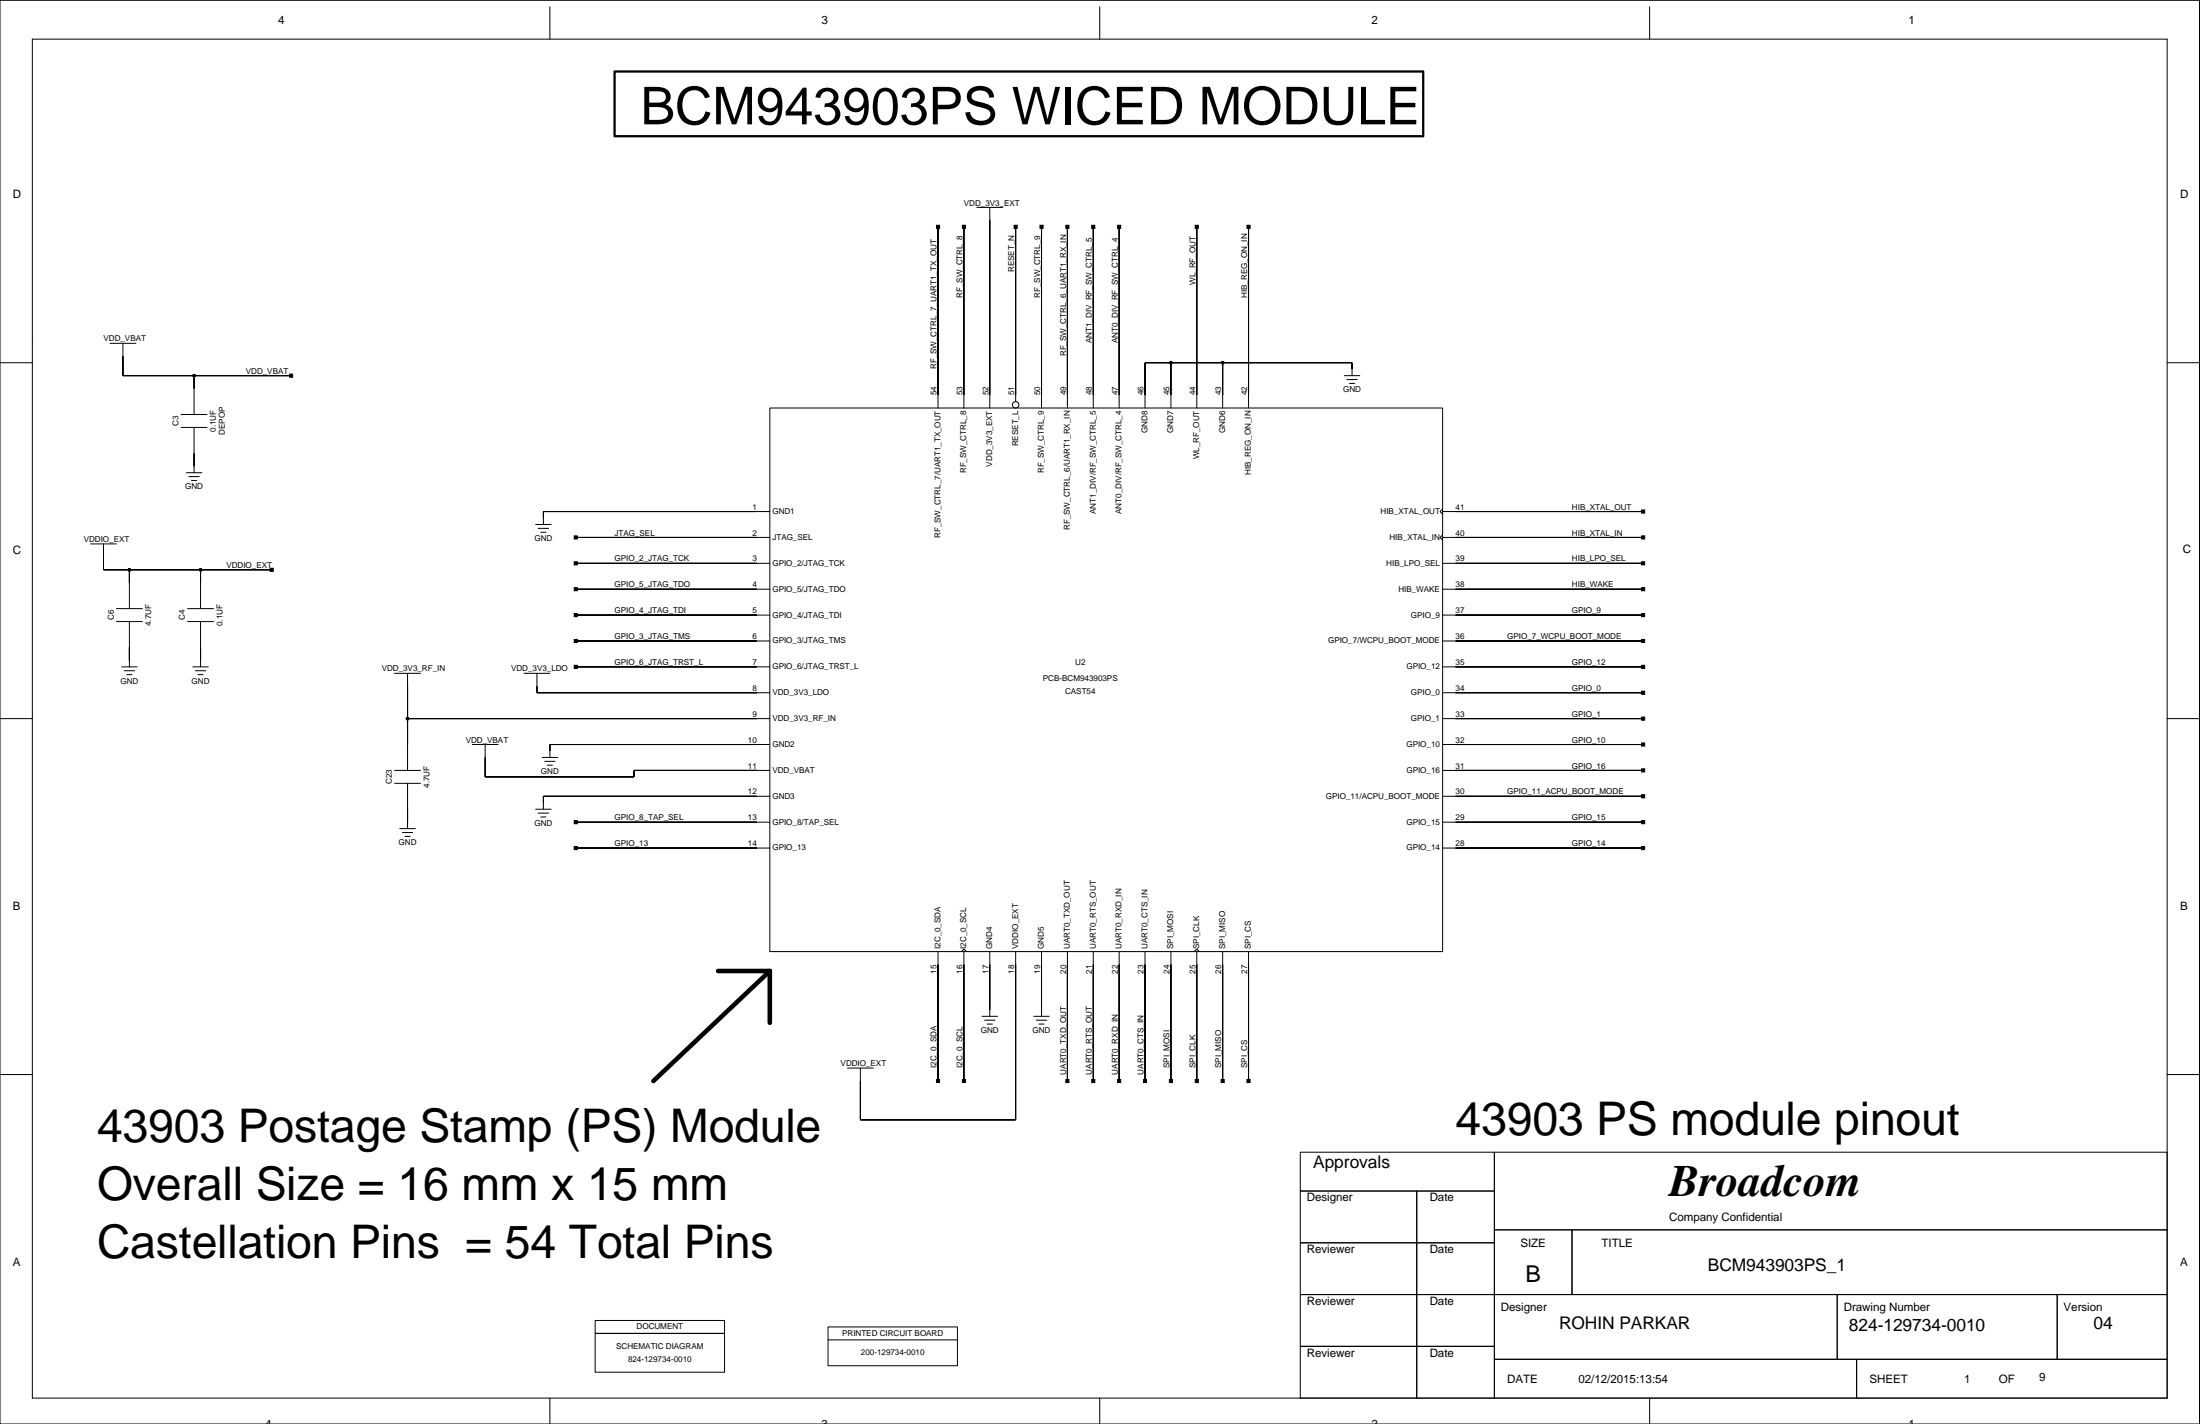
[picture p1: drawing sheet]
<svg xmlns="http://www.w3.org/2000/svg" width="432mm" height="279mm" viewBox="0 0 432 279" stroke-linecap="round" stroke-linejoin="round" font-family="sans-serif">
<g fill="none" stroke="#000" stroke-width=".2">
<path d="M0 .1h431.7v279.3h-431.7zM6.3 7.7h419.1v266.6h-419.1zM107.9 1.3v6.4M215.9 1.3v6.4M323.8 1.3v6.4M184.1 44.5v35.6M189.2 44.5v35.6M191.7 40.7h5.1M194.3 40.7v39.4M199.3 44.5v34.3M204.4 44.5v35.6M209.5 44.5v35.6"/>
<path d="M214.6 44.5v35.6M219.7 44.5v35.6M234.9 44.5v35.6M245.1 44.5v35.6M0 71.2h6.3M21.6 67.4h5.1M24.1 67.4v6.3h33M38.1 73.7v7.6M229.8 71.2v8.9M240 71.2v8.9M263.8 73.7h3.1M264.4 74.5h2"/>
<path d="M264.9 75.2h1M265.4 73.7v-2.5h-40.7v8.9M425.4 71.2h6.3M35.6 83.9h5M35.6 81.3h5M36.6 92.8h3M37.1 93.5h2M37.6 94.3h1M38.1 83.9v8.9M151.1 80.1h132v106.6h-132zM283.1 99.9l-.5 .5 .5 .5M17.8 106.7h5.1"/>
<path d="M20.3 106.7v5.1h33M22.9 119.4h5M24.1 108h.1M25.4 111.8v7.6M36.8 119.4h5.1M39.4 111.8v7.6M105.1 102.9h3.1M105.6 103.7h2.1M106.1 104.4h1.1M113 110.5h38.1M113 115.6h38.1M113 105.4h38.1"/>
<path d="M151.1 100.4h-44.4v2.5M283.1 104.9l-.5 .5 .5 .6M283.1 110.5h39.4M283.1 115.6h39.4M283.1 100.4h39.4M283.1 105.4h39.4M22.9 122h5M23.9 130.8h3M24.4 131.6h2M24.9 132.4h1M25.4 122v8.8M36.8 122h5.1"/>
<path d="M37.8 130.8h3.1M38.3 131.6h2.1M38.9 132.4h1M39.4 122v8.8M77.5 132.1h5M80 132.1v19.1M102.8 132.1h5.1M105.4 132.1v3.8h45.7M113 130.8h38.1M113 125.8h38.1M113 120.7h38.1M283.1 130.8h39.4"/>
<path d="M283.1 125.8h39.4M283.1 120.7h39.4M283.1 135.9h39.4M0 141h6.3M77.5 151.2h5M77.5 153.7h5M80 141h71.1M80 153.7v8.9M92.7 146.1h5.1M95.2 146.1v6.3h29.2v-1.2h26.7M105.1 158.8h3.1M105.6 159.5h2.1"/>
<path d="M106.4 148.6h3M106.9 149.4h2M107.4 150.1h1M151.1 146.1h-43.2v2.5M151.1 156.2h-44.4v2.6M283.1 141h39.4M283.1 146.1h39.4M283.1 151.2h39.4M283.1 156.2h39.4M425.4 141h6.3M78.5 162.6h3M79 163.3h2"/>
<path d="M79.5 164.1h1M106.1 160.3h1.1M113 166.4h38.1M113 161.3h38.1M283.1 166.4h39.4M283.1 161.3h39.4M184.1 186.7v25.4M188.7 186.7l.5-.5 .5 .5M189.2 186.7v25.4M192.7 199.4h3.1M194.3 186.7v12.7M199.3 186.7v33h-30.4v-10.1"/>
<path d="M202.9 199.4h3M204.4 186.7v12.7M209.5 186.7v25.4M214.6 186.7v25.4M219.7 186.7v25.4M224.7 186.7v25.4M229.8 186.7v25.4M234.4 186.7l.5-.5 .5 .5M234.9 186.7v25.4M240 186.7v25.4M245.1 186.7v25.4M0 210.8h6.3"/>
<path d="M166.3 209.6h5.1M193.2 200.2h2.1M193.8 200.9h1M203.4 200.2h2M203.9 200.9h1M425.4 210.8h6.3M255.2 226.1h38.1v7.6h-38.1zM255.2 233.7h22.9v10.1h-22.9zM278.1 233.7h15.2v10.1h-15.2zM293.3 226.1h132.1v15.2h-132.1zM116.8 259.1h25.4v2.5h-25.4zM255.2 243.8h22.9v10.2h-22.9z"/>
<path d="M255.2 254h22.9v10.2h-22.9zM278.1 243.8h15.2v10.2h-15.2zM278.1 254h15.2v10.2h-15.2zM293.3 241.3h15.2v12.7h-15.2zM293.3 254h67.3v12.7h-67.3zM308.5 241.3h116.9v12.7h-116.9zM360.6 254h43.2v12.7h-43.2zM403.8 254h21.6v12.7h-21.6zM107.9 274.3v5.1M116.8 261.6h25.4v7.6h-25.4zM162.5 262.9h25.4zM162.5 260.4h25.4v7.6h-25.4z"/>
<path d="M215.9 274.3v5.1M255.2 264.2h22.9v10.1h-22.9zM278.1 264.2h15.2v10.1h-15.2zM293.3 266.7h71.1v7.6h-71.1zM323.8 274.3v5.1M364.4 266.7h61v7.6h-61z"/>
<circle cx="38.1" cy="73.7" r=".25"/>
<circle cx="199.3" cy="79.4" r=".63"/>
<circle cx="229.8" cy="71.2" r=".25"/>
<circle cx="240" cy="71.2" r=".25"/>
<circle cx="25.4" cy="111.8" r=".25"/>
<circle cx="39.4" cy="111.8" r=".25"/>
<circle cx="80" cy="141" r=".25"/>
</g>
<g fill="#000" stroke="#000" stroke-width=".2">
<path d="M183.8 44.2h.6v.6h-.6z" fill-rule="evenodd"/>
<path d="M184.1 44.5v33z" fill-rule="evenodd"/>
<path d="M188.9 44.2h.6v.6h-.6z" fill-rule="evenodd"/>
<path d="M189.2 44.5v33z" fill-rule="evenodd"/>
<path d="M194.3 43.2v34.3z" fill-rule="evenodd"/>
<path d="M199 44.2h.6v.6h-.6z" fill-rule="evenodd"/>
<path d="M199.3 44.5v33z" fill-rule="evenodd"/>
<path d="M204.1 44.2h.6v.6h-.6z" fill-rule="evenodd"/>
<path d="M204.4 44.5v33z" fill-rule="evenodd"/>
<path d="M209.2 44.2h.6v.6h-.6z" fill-rule="evenodd"/>
<path d="M209.5 44.5v33z" fill-rule="evenodd"/>
<path d="M214.3 44.2h.6v.6h-.6z" fill-rule="evenodd"/>
<path d="M214.6 44.5v33z" fill-rule="evenodd"/>
<path d="M219.4 44.2h.6v.6h-.6z" fill-rule="evenodd"/>
<path d="M219.7 44.5v33z" fill-rule="evenodd"/>
<path d="M234.6 44.2h.6v.6h-.6z" fill-rule="evenodd"/>
<path d="M234.9 44.5v33z" fill-rule="evenodd"/>
<path d="M244.8 44.2h.6v.6h-.6z" fill-rule="evenodd"/>
<path d="M245.1 44.5v33z" fill-rule="evenodd"/>
<path d="M24.1 69.9v3.8z" fill-rule="evenodd"/>
<path d="M38.1 73.7v2.5z" fill-rule="evenodd"/>
<path d="M24.1 73.7h14z" fill-rule="evenodd"/>
<path d="M56.8 73.4h.6v.6h-.6z" fill-rule="evenodd"/>
<path d="M38.1 73.7h19z" fill-rule="evenodd"/>
<path d="M224.7 71.2v6.3z" fill-rule="evenodd"/>
<path d="M224.7 71.2h5.1z" fill-rule="evenodd"/>
<path d="M229.8 71.2v6.3z" fill-rule="evenodd"/>
<path d="M229.8 71.2h10.2z" fill-rule="evenodd"/>
<path d="M240 71.2v6.3z" fill-rule="evenodd"/>
<path d="M240 71.2h25.4z" fill-rule="evenodd"/>
<path d="M265.4 71.2v1.2z" fill-rule="evenodd"/>
<path d="M38.1 88.9v2.6z" fill-rule="evenodd"/>
<path d="M20.3 109.3v2.5z" fill-rule="evenodd"/>
<path d="M25.4 111.8v2.5z" fill-rule="evenodd"/>
<path d="M20.3 111.8h5.1z" fill-rule="evenodd"/>
<path d="M39.4 111.8v2.5z" fill-rule="evenodd"/>
<path d="M25.4 111.8h14z" fill-rule="evenodd"/>
<path d="M53 111.5h.6v.6h-.6z" fill-rule="evenodd"/>
<path d="M39.4 111.8h13.9z" fill-rule="evenodd"/>
<path d="M106.7 100.4v1.2z" fill-rule="evenodd"/>
<path d="M112.7 110.2h.6v.6h-.6z" fill-rule="evenodd"/>
<path d="M112.7 115.3h.6v.6h-.6z" fill-rule="evenodd"/>
<path d="M112.7 105.1h.6v.7h-.6z" fill-rule="evenodd"/>
<path d="M113 110.5h35.6z" fill-rule="evenodd"/>
<path d="M113 115.6h35.6z" fill-rule="evenodd"/>
<path d="M113 105.4h35.6z" fill-rule="evenodd"/>
<path d="M106.7 100.4h41.9z" fill-rule="evenodd"/>
<path d="M322.2 115.3h.6v.6h-.6z" fill-rule="evenodd"/>
<path d="M322.2 100.1h.6v.6h-.6z" fill-rule="evenodd"/>
<path d="M322.2 105.1h.6v.7h-.6z" fill-rule="evenodd"/>
<path d="M322.2 110.2h.6v.6h-.6z" fill-rule="evenodd"/>
<path d="M285.7 115.6h36.8z" fill-rule="evenodd"/>
<path d="M285.7 100.4h36.8z" fill-rule="evenodd"/>
<path d="M285.7 105.4h36.8z" fill-rule="evenodd"/>
<path d="M285.7 110.5h36.8z" fill-rule="evenodd"/>
<path d="M25.4 127v2.6z" fill-rule="evenodd"/>
<path d="M39.4 127v2.6z" fill-rule="evenodd"/>
<path d="M80 134.7v6.3z" fill-rule="evenodd"/>
<path d="M105.4 134.7v1.2z" fill-rule="evenodd"/>
<path d="M112.7 125.5h.6v.6h-.6z" fill-rule="evenodd"/>
<path d="M112.7 130.5h.6v.6h-.6z" fill-rule="evenodd"/>
<path d="M112.7 120.4h.6v.6h-.6z" fill-rule="evenodd"/>
<path d="M113 125.8h35.6z" fill-rule="evenodd"/>
<path d="M113 130.8h35.6z" fill-rule="evenodd"/>
<path d="M113 120.7h35.6z" fill-rule="evenodd"/>
<path d="M105.4 135.9h43.2z" fill-rule="evenodd"/>
<path d="M322.2 135.6h.6v.6h-.6z" fill-rule="evenodd"/>
<path d="M322.2 120.4h.6v.6h-.6z" fill-rule="evenodd"/>
<path d="M322.2 130.5h.6v.6h-.6z" fill-rule="evenodd"/>
<path d="M322.2 125.5h.6v.6h-.6z" fill-rule="evenodd"/>
<path d="M285.7 135.9h36.8z" fill-rule="evenodd"/>
<path d="M285.7 120.7h36.8z" fill-rule="evenodd"/>
<path d="M285.7 130.8h36.8z" fill-rule="evenodd"/>
<path d="M285.7 125.8h36.8z" fill-rule="evenodd"/>
<path d="M80 141v5.1z" fill-rule="evenodd"/>
<path d="M80 158.8v2.5z" fill-rule="evenodd"/>
<path d="M95.2 148.6v3.8z" fill-rule="evenodd"/>
<path d="M106.7 156.2v1.3z" fill-rule="evenodd"/>
<path d="M107.9 146.1v1.2z" fill-rule="evenodd"/>
<path d="M124.4 151.2v1.2z" fill-rule="evenodd"/>
<path d="M95.2 152.4h29.2z" fill-rule="evenodd"/>
<path d="M106.7 156.2h41.9z" fill-rule="evenodd"/>
<path d="M124.4 151.2h24.2z" fill-rule="evenodd"/>
<path d="M107.9 146.1h40.7z" fill-rule="evenodd"/>
<path d="M80 141h68.6z" fill-rule="evenodd"/>
<path d="M322.2 145.8h.6v.6h-.6z" fill-rule="evenodd"/>
<path d="M322.2 140.7h.6v.6h-.6z" fill-rule="evenodd"/>
<path d="M322.2 150.9h.6v.6h-.6z" fill-rule="evenodd"/>
<path d="M322.2 155.9h.6v.6h-.6z" fill-rule="evenodd"/>
<path d="M285.7 146.1h36.8z" fill-rule="evenodd"/>
<path d="M285.7 141h36.8z" fill-rule="evenodd"/>
<path d="M285.7 151.2h36.8z" fill-rule="evenodd"/>
<path d="M285.7 156.2h36.8z" fill-rule="evenodd"/>
<path d="M112.7 166.1h.6v.6h-.6z" fill-rule="evenodd"/>
<path d="M112.7 161h.6v.6h-.6z" fill-rule="evenodd"/>
<path d="M113 166.4h35.6z" fill-rule="evenodd"/>
<path d="M113 161.3h35.6z" fill-rule="evenodd"/>
<path d="M322.2 161h.6v.6h-.6z" fill-rule="evenodd"/>
<path d="M322.2 166.1h.6v.6h-.6z" fill-rule="evenodd"/>
<path d="M285.7 161.3h36.8z" fill-rule="evenodd"/>
<path d="M285.7 166.4h36.8z" fill-rule="evenodd"/>
<path d="M184.1 189.3v22.8z" fill-rule="evenodd"/>
<path d="M189.2 189.3v22.8z" fill-rule="evenodd"/>
<path d="M194.3 189.3v8.8z" fill-rule="evenodd"/>
<path d="M199.3 189.3v30.4z" fill-rule="evenodd"/>
<path d="M204.4 189.3v8.8z" fill-rule="evenodd"/>
<path d="M209.5 189.3v22.8z" fill-rule="evenodd"/>
<path d="M214.6 189.3v22.8z" fill-rule="evenodd"/>
<path d="M219.7 189.3v22.8z" fill-rule="evenodd"/>
<path d="M224.7 189.3v22.8z" fill-rule="evenodd"/>
<path d="M229.8 189.3v22.8z" fill-rule="evenodd"/>
<path d="M234.9 189.3v22.8z" fill-rule="evenodd"/>
<path d="M240 189.3v22.8z" fill-rule="evenodd"/>
<path d="M245.1 189.3v22.8z" fill-rule="evenodd"/>
<path d="M168.9 212.1v7.6z" fill-rule="evenodd"/>
<path d="M183.8 211.8h.6v.6h-.6z" fill-rule="evenodd"/>
<path d="M188.9 211.8h.6v.6h-.6z" fill-rule="evenodd"/>
<path d="M168.9 219.7h30.4z" fill-rule="evenodd"/>
<path d="M209.2 211.8h.6v.6h-.6z" fill-rule="evenodd"/>
<path d="M214.3 211.8h.6v.6h-.6z" fill-rule="evenodd"/>
<path d="M219.4 211.8h.6v.6h-.6z" fill-rule="evenodd"/>
<path d="M224.4 211.8h.6v.6h-.6z" fill-rule="evenodd"/>
<path d="M229.5 211.8h.6v.6h-.6z" fill-rule="evenodd"/>
<path d="M234.6 211.8h.6v.6h-.6z" fill-rule="evenodd"/>
<path d="M239.7 211.8h.6v.6h-.6z" fill-rule="evenodd"/>
<path d="M244.8 211.8h.6v.6h-.6z" fill-rule="evenodd"/>
<circle cx="38.1" cy="73.7" r=".25"/>
<circle cx="229.8" cy="71.2" r=".25"/>
<circle cx="240" cy="71.2" r=".25"/>
<circle cx="25.4" cy="111.8" r=".25"/>
<circle cx="39.4" cy="111.8" r=".25"/>
<circle cx="80" cy="141" r=".25"/>
</g>
<path d="M140.9 190.5h10.2M151.1 190.5v10.2M151.1 190.5l-22.9 21.6" fill="none" stroke="#000" stroke-width=".9"/>
<path d="M120.6 14h158.7v12.7h-158.7z" fill="none" stroke="#000" stroke-width=".45"/>
<text font-size="10.2" x="125.7" y="24.4">BCM943903PS WICED MODULE</text>
<g font-size="9.1">
<text x="19" y="224">43903 Postage Stamp (PS) Module</text>
<text x="285.7" y="222.7">43903 PS module pinout</text>
<text x="19" y="235.4">Overall Size = 16 mm x 15 mm</text>
<text x="19" y="246.9">Castellation Pins = 54 Total Pins</text>
</g>
<text font-size="8.8" x="327.6" y="234.7">Broadcom</text>
<text font-size="4.6" x="299.4" y="251.6">B</text>
<g font-size="3.4">
<text x="257.8" y="229.1">Approvals</text>
<text x="335.2" y="249.4">BCM943903PS_1</text>
<text x="306" y="260.8">ROHIN PARKAR</text>
<text x="362.9" y="261.1">824-129734-0010</text>
<text x="410.9" y="260.8">04</text>
</g>
<g font-size="2.3">
<text x="54.6" y="4.6">4</text>
<text x="161.3" y="4.6">3</text>
<text x="269.2" y="4.6">2</text>
<text x="374.6" y="4.6">1</text>
<text x="2.5" y="38.9">D</text>
<text x="427.9" y="38.9">D</text>
<text x="2.5" y="108.7">C</text>
<text x="428.4" y="108.5">C</text>
<text x="2.5" y="178.6">B</text>
<text x="427.9" y="178.6">B</text>
<text x="256.5" y="235.7">Designer</text>
<text x="280.6" y="235.7">Date</text>
<text x="327.6" y="239.5">Company Confidential</text>
<text x="256.5" y="245.9">Reviewer</text>
<text x="280.6" y="245.9">Date</text>
<text x="298.4" y="244.6">SIZE</text>
<text x="314.4" y="244.6">TITLE</text>
<text x="2.5" y="248.4">A</text>
<text x="427.9" y="248.4">A</text>
<text x="256.5" y="256">Reviewer</text>
<text x="280.6" y="256">Date</text>
<text x="294.6" y="257.3">Designer</text>
<text x="361.9" y="257.3">Drawing Number</text>
<text x="405" y="257.3">Version</text>
<text x="256.5" y="266.2">Reviewer</text>
<text x="280.6" y="266.2">Date</text>
<text x="295.8" y="271.3">DATE</text>
<text x="309.8" y="271.3">02/12/2015:13:54</text>
<text x="366.9" y="271.3">SHEET</text>
<text x="385.5" y="271.3">1</text>
<text x="392.3" y="271.3">OF</text>
<text x="400.2" y="271">9</text>
<text x="52.1" y="280.2">4</text>
<text x="161.3" y="280.2">3</text>
<text x="269.2" y="280.2">2</text>
<text x="374.6" y="280.2">1</text>
</g>
<g font-size="1.6">
<text x="189.2" y="40.3">VDD_3V3_EXT</text>
<text x="199.1" y="53.4" transform="rotate(-90 199.1 53.4)">RESET_N</text>
<text x="188.9" y="58.5" transform="rotate(-90 188.9 58.5)">RF_SW_CTRL_8</text>
<text x="204.1" y="58.5" transform="rotate(-90 204.1 58.5)">RF_SW_CTRL_9</text>
<text x="234.6" y="55.9" transform="rotate(-90 234.6 55.9)">WL_RF_OUT</text>
<text x="244.8" y="58.5" transform="rotate(-90 244.8 58.5)">HIB_REG_ON_IN</text>
<text x="20.3" y="67">VDD_VBAT</text>
<text x="209.2" y="69.9" transform="rotate(-90 209.2 69.9)">RF_SW_CTRL_6_UART1_RX_IN</text>
<text x="214.3" y="67.4" transform="rotate(-90 214.3 67.4)">ANT1_DIV_RF_SW_CTRL_5</text>
<text x="219.4" y="67.4" transform="rotate(-90 219.4 67.4)">ANT0_DIV_RF_SW_CTRL_4</text>
<text x="48.2" y="73.3">VDD_VBAT</text>
<text x="183.8" y="77.5" transform="rotate(-90 183.8 77.5)">54</text>
<text x="183.8" y="72.4" transform="rotate(-90 183.8 72.4)">RF_SW_CTRL_7_UART1_TX_OUT</text>
<text x="188.9" y="77.5" transform="rotate(-90 188.9 77.5)">53</text>
<text x="194" y="77.5" transform="rotate(-90 194 77.5)">52</text>
<text x="199.1" y="77.5" transform="rotate(-90 199.1 77.5)">51</text>
<text x="204.1" y="77.5" transform="rotate(-90 204.1 77.5)">50</text>
<text x="209.2" y="77.5" transform="rotate(-90 209.2 77.5)">49</text>
<text x="214.3" y="77.5" transform="rotate(-90 214.3 77.5)">48</text>
<text x="219.4" y="77.5" transform="rotate(-90 219.4 77.5)">47</text>
<text x="224.5" y="77.5" transform="rotate(-90 224.5 77.5)">46</text>
<text x="229.5" y="77.5" transform="rotate(-90 229.5 77.5)">45</text>
<text x="234.6" y="77.5" transform="rotate(-90 234.6 77.5)">44</text>
<text x="239.7" y="77.5" transform="rotate(-90 239.7 77.5)">43</text>
<text x="244.8" y="77.5" transform="rotate(-90 244.8 77.5)">42</text>
<text x="263.6" y="77">GND</text>
<text x="35" y="83.6" transform="rotate(-90 35 83.6)">C3</text>
<text x="42.4" y="84.7" transform="rotate(-90 42.4 84.7)">0.1UF</text>
<text x="44.2" y="85.4" transform="rotate(-90 44.2 85.4)">DEPOP</text>
<text x="199.8" y="87.6" transform="rotate(-90 199.8 87.6)">RESET_L</text>
<text x="225.2" y="85" transform="rotate(-90 225.2 85)">GND8</text>
<text x="230.3" y="85" transform="rotate(-90 230.3 85)">GND7</text>
<text x="240.4" y="85" transform="rotate(-90 240.4 85)">GND6</text>
<text x="189.7" y="92.9" transform="rotate(-90 189.7 92.9)">RF_SW_CTRL_8</text>
<text x="194.7" y="91.5" transform="rotate(-90 194.7 91.5)">VDD_3V3_EXT</text>
<text x="204.9" y="92.9" transform="rotate(-90 204.9 92.9)">RF_SW_CTRL_9</text>
<text x="235.4" y="90.1" transform="rotate(-90 235.4 90.1)">WL_RF_OUT</text>
<text x="245.5" y="93.2" transform="rotate(-90 245.5 93.2)">HIB_REG_ON_IN</text>
<text x="36.3" y="96">GND</text>
<text x="147.7" y="100">1</text>
<text x="151.6" y="100.8">GND1</text>
<text x="215.1" y="100.8" transform="rotate(-90 215.1 100.8)">ANT1_DIV/RF_SW_CTRL_5</text>
<text x="220.1" y="100.8" transform="rotate(-90 220.1 100.8)">ANT0_DIV/RF_SW_CTRL_4</text>
<text x="271" y="100.8">HIB_XTAL_OUT</text>
<text x="285.7" y="100">41</text>
<text x="308.5" y="100">HIB_XTAL_OUT</text>
<text x="16.4" y="106.4">VDDIO_EXT</text>
<text x="104.9" y="106.2">GND</text>
<text x="120.6" y="105.1">JTAG_SEL</text>
<text x="147.7" y="105.1">2</text>
<text x="151.6" y="105.9">JTAG_SEL</text>
<text x="184.6" y="105.6" transform="rotate(-90 184.6 105.6)">RF_SW_CTRL_7/UART1_TX_OUT</text>
<text x="210" y="104" transform="rotate(-90 210 104)">RF_SW_CTRL_6/UART1_RX_IN</text>
<text x="272.7" y="105.9">HIB_XTAL_IN</text>
<text x="285.7" y="105.1">40</text>
<text x="308.5" y="105.1">HIB_XTAL_IN</text>
<text x="44.4" y="111.4">VDDIO_EXT</text>
<text x="120.6" y="110.2">GPIO_2_JTAG_TCK</text>
<text x="147.7" y="110.2">3</text>
<text x="151.6" y="111">GPIO_2/JTAG_TCK</text>
<text x="272.1" y="111">HIB_LPO_SEL</text>
<text x="285.7" y="110.2">39</text>
<text x="308.5" y="110.2">HIB_LPO_SEL</text>
<text x="120.6" y="115.2">GPIO_5_JTAG_TDO</text>
<text x="147.7" y="115.2">4</text>
<text x="151.6" y="116.1">GPIO_5/JTAG_TDO</text>
<text x="274.5" y="116.1">HIB_WAKE</text>
<text x="285.7" y="115.2">38</text>
<text x="308.5" y="115.2">HIB_WAKE</text>
<text x="22.3" y="121.7" transform="rotate(-90 22.3 121.7)">C6</text>
<text x="29.7" y="122.8" transform="rotate(-90 29.7 122.8)">4.7UF</text>
<text x="36.3" y="121.7" transform="rotate(-90 36.3 121.7)">C4</text>
<text x="43.6" y="122.8" transform="rotate(-90 43.6 122.8)">0.1UF</text>
<text x="120.6" y="125.4">GPIO_3_JTAG_TMS</text>
<text x="120.6" y="120.3">GPIO_4_JTAG_TDI</text>
<text x="147.7" y="125.4">6</text>
<text x="147.7" y="120.3">5</text>
<text x="151.6" y="121.2">GPIO_4/JTAG_TDI</text>
<text x="276.9" y="121.2">GPIO_9</text>
<text x="285.7" y="125.4">36</text>
<text x="285.7" y="120.3">37</text>
<text x="295.8" y="125.4">GPIO_7_WCPU_BOOT_MODE</text>
<text x="308.5" y="120.3">GPIO_9</text>
<text x="74.9" y="131.8">VDD_3V3_RF_IN</text>
<text x="100.3" y="131.8">VDD_3V3_LDO</text>
<text x="120.6" y="130.5">GPIO_6_JTAG_TRST_L</text>
<text x="147.7" y="130.5">7</text>
<text x="151.6" y="126.2">GPIO_3/JTAG_TMS</text>
<text x="151.6" y="131.3">GPIO_6/JTAG_TRST_L</text>
<text x="211" y="130.5">U2</text>
<text x="260.7" y="126.2">GPIO_7/WCPU_BOOT_MODE</text>
<text x="276" y="131.3">GPIO_12</text>
<text x="285.7" y="130.5">35</text>
<text x="308.5" y="130.5">GPIO_12</text>
<text x="23.6" y="134.1">GND</text>
<text x="37.6" y="134.1">GND</text>
<text x="147.7" y="135.6">8</text>
<text x="151.6" y="136.4">VDD_3V3_LDO</text>
<text x="204.7" y="133.5">PCB-BCM943903PS</text>
<text x="209.1" y="136.1">CAST54</text>
<text x="276.9" y="136.4">GPIO_0</text>
<text x="285.7" y="135.6">34</text>
<text x="308.5" y="135.6">GPIO_0</text>
<text x="147.7" y="140.6">9</text>
<text x="151.6" y="141.5">VDD_3V3_RF_IN</text>
<text x="276.9" y="141.5">GPIO_1</text>
<text x="285.7" y="140.6">33</text>
<text x="308.5" y="140.6">GPIO_1</text>
<text x="91.4" y="145.7">VDD_VBAT</text>
<text x="146.8" y="145.7">10</text>
<text x="151.6" y="146.6">GND2</text>
<text x="276" y="146.6">GPIO_10</text>
<text x="285.7" y="145.7">32</text>
<text x="308.5" y="145.7">GPIO_10</text>
<text x="76.9" y="153.9" transform="rotate(-90 76.9 153.9)">C23</text>
<text x="84.3" y="154.6" transform="rotate(-90 84.3 154.6)">4.7UF</text>
<text x="106.2" y="151.9">GND</text>
<text x="146.8" y="155.9">12</text>
<text x="146.8" y="150.8">11</text>
<text x="151.6" y="151.6">VDD_VBAT</text>
<text x="276" y="151.6">GPIO_16</text>
<text x="285.7" y="155.9">30</text>
<text x="285.7" y="150.8">31</text>
<text x="295.8" y="155.9">GPIO_11_ACPU_BOOT_MODE</text>
<text x="308.5" y="150.8">GPIO_16</text>
<text x="120.6" y="161">GPIO_8_TAP_SEL</text>
<text x="146.8" y="161">13</text>
<text x="151.6" y="156.7">GND3</text>
<text x="151.6" y="161.8">GPIO_8/TAP_SEL</text>
<text x="260.2" y="156.7">GPIO_11/ACPU_BOOT_MODE</text>
<text x="276" y="161.8">GPIO_15</text>
<text x="285.7" y="161">29</text>
<text x="308.5" y="161">GPIO_15</text>
<text x="78.2" y="165.9">GND</text>
<text x="104.9" y="162">GND</text>
<text x="120.6" y="166">GPIO_13</text>
<text x="146.8" y="166">14</text>
<text x="151.6" y="166.9">GPIO_13</text>
<text x="276" y="166.9">GPIO_14</text>
<text x="285.7" y="166">28</text>
<text x="308.5" y="166">GPIO_14</text>
<text x="183.8" y="191" transform="rotate(-90 183.8 191)">15</text>
<text x="184.6" y="186.2" transform="rotate(-90 184.6 186.2)">I2C_0_SDA</text>
<text x="188.9" y="191" transform="rotate(-90 188.9 191)">16</text>
<text x="189.7" y="186.2" transform="rotate(-90 189.7 186.2)">I2C_0_SCL</text>
<text x="194" y="191" transform="rotate(-90 194 191)">17</text>
<text x="194.7" y="186.2" transform="rotate(-90 194.7 186.2)">GND4</text>
<text x="199.1" y="191" transform="rotate(-90 199.1 191)">18</text>
<text x="199.8" y="186.2" transform="rotate(-90 199.8 186.2)">VDDIO_EXT</text>
<text x="204.1" y="191" transform="rotate(-90 204.1 191)">19</text>
<text x="204.9" y="186.2" transform="rotate(-90 204.9 186.2)">GND5</text>
<text x="209.2" y="191" transform="rotate(-90 209.2 191)">20</text>
<text x="210" y="186.2" transform="rotate(-90 210 186.2)">UART0_TXD_OUT</text>
<text x="214.3" y="191" transform="rotate(-90 214.3 191)">21</text>
<text x="215.1" y="186.2" transform="rotate(-90 215.1 186.2)">UART0_RTS_OUT</text>
<text x="219.4" y="191" transform="rotate(-90 219.4 191)">22</text>
<text x="220.1" y="186.2" transform="rotate(-90 220.1 186.2)">UART0_RXD_IN</text>
<text x="224.5" y="191" transform="rotate(-90 224.5 191)">23</text>
<text x="225.2" y="186.2" transform="rotate(-90 225.2 186.2)">UART0_CTS_IN</text>
<text x="229.5" y="191" transform="rotate(-90 229.5 191)">24</text>
<text x="230.3" y="186.2" transform="rotate(-90 230.3 186.2)">SPI_MOSI</text>
<text x="234.6" y="191" transform="rotate(-90 234.6 191)">25</text>
<text x="235.4" y="186.2" transform="rotate(-90 235.4 186.2)">SPI_CLK</text>
<text x="239.7" y="191" transform="rotate(-90 239.7 191)">26</text>
<text x="240.4" y="186.2" transform="rotate(-90 240.4 186.2)">SPI_MISO</text>
<text x="244.8" y="191" transform="rotate(-90 244.8 191)">27</text>
<text x="245.5" y="186.2" transform="rotate(-90 245.5 186.2)">SPI_CS</text>
<text x="192.5" y="202.7">GND</text>
<text x="202.7" y="202.7">GND</text>
<text x="165" y="209.2">VDDIO_EXT</text>
<text x="183.8" y="209.6" transform="rotate(-90 183.8 209.6)">I2C_0_SDA</text>
<text x="188.9" y="209.6" transform="rotate(-90 188.9 209.6)">I2C_0_SCL</text>
<text x="229.5" y="209.6" transform="rotate(-90 229.5 209.6)">SPI_MOSI</text>
<text x="234.6" y="209.6" transform="rotate(-90 234.6 209.6)">SPI_CLK</text>
<text x="239.7" y="209.6" transform="rotate(-90 239.7 209.6)">SPI_MISO</text>
<text x="244.8" y="209.6" transform="rotate(-90 244.8 209.6)">SPI_CS</text>
<text x="209.2" y="210.8" transform="rotate(-90 209.2 210.8)">UART0_TXD_OUT</text>
<text x="214.3" y="210.8" transform="rotate(-90 214.3 210.8)">UART0_RTS_OUT</text>
<text x="219.4" y="210.8" transform="rotate(-90 219.4 210.8)">UART0_RXD_IN</text>
<text x="224.5" y="210.8" transform="rotate(-90 224.5 210.8)">UART0_CTS_IN</text>
<text x="124.9" y="260.8">DOCUMENT</text>
<text x="165.3" y="262.1">PRINTED CIRCUIT BOARD</text>
<text x="120.9" y="264.6">SCHEMATIC DIAGRAM</text>
<text x="123.3" y="267.2">824-129734-0010</text>
<text x="169" y="265.9">200-129734-0010</text>
</g>
</svg>
